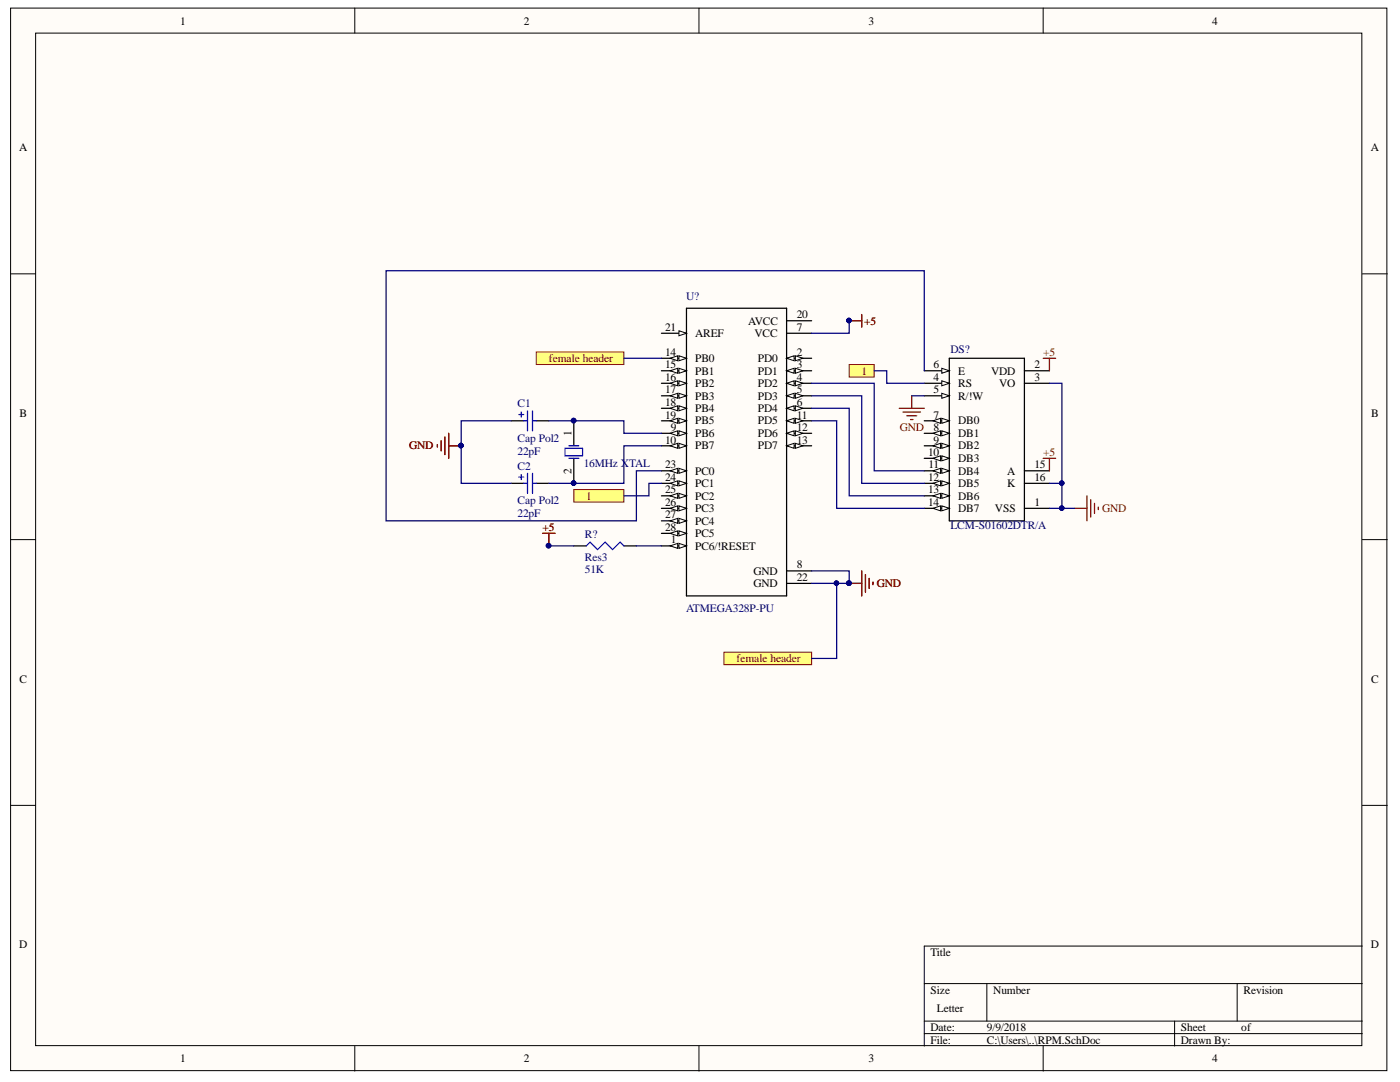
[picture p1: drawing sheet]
<svg xmlns="http://www.w3.org/2000/svg" width="279mm" height="216mm" viewBox="0 0 279 216" stroke-linecap="round" stroke-linejoin="round" font-family="sans-serif">
<g fill="#fffcf8" stroke="#000" stroke-width=".2">
<path d="M2.1 1.6h274.7v212h-274.7z"/>
<path d="M7.1 6.6h264.7v202h-264.7z"/>
</g>
<g fill="none" stroke="#000" stroke-width=".2">
<path d="M70.8 1.6v5M139.5 1.6v5M208.2 1.6v5M2.1 54.6h5M271.9 54.6h5M2.1 107.7h5M271.9 107.7h5M2.1 160.7h5M271.9 160.7h5M184.5 196.3h87.4M196.9 196.3v7.5M246.9 196.3v7.5"/>
<path d="M271.9 188.8h-87.4v19.9M70.8 208.7v5M139.5 208.7v5M184.5 203.8h87.4M184.5 206.2h87.4M208.2 208.7v5M234.4 203.8v4.9"/>
</g>
<path d="M137 61.5h20v57.4h-20zM114.5 84v5M114.5 91.5v4.9M157 89h5M157 116.4h5M157 113.9h5" fill="none" stroke="#000" stroke-width=".25"/>
<g fill="#000080" stroke="#000080" stroke-width=".2">
<circle cx="114.5" cy="83.9" r=".45"/>
<circle cx="114.5" cy="96.4" r=".45"/>
</g>
<path d="M112.8 89.5h3.5v1.5h-3.5zM113.5 91.5h2M113.5 89h2" fill="none" stroke="#00f" stroke-width=".25"/>
<path d="M157 89l1.5-.5v1z" fill="#fffcf8"/>
<path d="M157 89l1.5-.5v1z" fill="none" stroke="#000" stroke-width=".2"/>
<path d="M158.7 88.5l1.5 .5-1.5 .5z" fill="#fffcf8"/>
<path d="M158.7 88.5l1.5 .5-1.5 .5z" fill="none" stroke="#000" stroke-width=".2"/>
<path d="M157 86.5h5" fill="none" stroke="#000" stroke-width=".25"/>
<path d="M157 86.5l1.5-.5v1z" fill="#fffcf8"/>
<path d="M157 86.5l1.5-.5v1z" fill="none" stroke="#000" stroke-width=".2"/>
<path d="M158.7 86l1.5 .5-1.5 .5z" fill="#fffcf8"/>
<path d="M158.7 86l1.5 .5-1.5 .5z" fill="none" stroke="#000" stroke-width=".2"/>
<path d="M157 84h5" fill="none" stroke="#000" stroke-width=".25"/>
<path d="M157 84l1.5-.5v1z" fill="#fffcf8"/>
<path d="M157 84l1.5-.5v1z" fill="none" stroke="#000" stroke-width=".2"/>
<path d="M158.7 83.5l1.5 .5-1.5 .5z" fill="#fffcf8"/>
<path d="M158.7 83.5l1.5 .5-1.5 .5z" fill="none" stroke="#000" stroke-width=".2"/>
<path d="M157 81.5h5" fill="none" stroke="#000" stroke-width=".25"/>
<path d="M157 81.5l1.5-.5v1z" fill="#fffcf8"/>
<path d="M157 81.5l1.5-.5v1z" fill="none" stroke="#000" stroke-width=".2"/>
<path d="M158.7 81l1.5 .5-1.5 .5z" fill="#fffcf8"/>
<path d="M158.7 81l1.5 .5-1.5 .5z" fill="none" stroke="#000" stroke-width=".2"/>
<path d="M157 79h5" fill="none" stroke="#000" stroke-width=".25"/>
<path d="M157 79l1.5-.5v1z" fill="#fffcf8"/>
<path d="M157 79l1.5-.5v1z" fill="none" stroke="#000" stroke-width=".2"/>
<path d="M158.7 78.5l1.5 .5-1.5 .5z" fill="#fffcf8"/>
<path d="M158.7 78.5l1.5 .5-1.5 .5z" fill="none" stroke="#000" stroke-width=".2"/>
<path d="M157 76.5h5" fill="none" stroke="#000" stroke-width=".25"/>
<path d="M157 76.5l1.5-.5v1z" fill="#fffcf8"/>
<path d="M157 76.5l1.5-.5v1z" fill="none" stroke="#000" stroke-width=".2"/>
<path d="M158.7 76l1.5 .5-1.5 .5z" fill="#fffcf8"/>
<path d="M158.7 76l1.5 .5-1.5 .5z" fill="none" stroke="#000" stroke-width=".2"/>
<path d="M157 74h5" fill="none" stroke="#000" stroke-width=".25"/>
<path d="M157 74l1.5-.5v1z" fill="#fffcf8"/>
<path d="M157 74l1.5-.5v1z" fill="none" stroke="#000" stroke-width=".2"/>
<path d="M158.7 73.5l1.5 .5-1.5 .5z" fill="#fffcf8"/>
<path d="M158.7 73.5l1.5 .5-1.5 .5z" fill="none" stroke="#000" stroke-width=".2"/>
<path d="M157 71.5h5" fill="none" stroke="#000" stroke-width=".25"/>
<path d="M157 71.5l1.5-.5v1z" fill="#fffcf8"/>
<path d="M157 71.5l1.5-.5v1z" fill="none" stroke="#000" stroke-width=".2"/>
<path d="M158.7 71l1.5 .5-1.5 .5z" fill="#fffcf8"/>
<path d="M158.7 71l1.5 .5-1.5 .5z" fill="none" stroke="#000" stroke-width=".2"/>
<path d="M157 66.5h5M157 64h5M132 108.9h5" fill="none" stroke="#000" stroke-width=".25"/>
<path d="M135.5 108.4l1.5 .5-1.5 .5z" fill="#fffcf8"/>
<path d="M135.5 108.4l1.5 .5-1.5 .5z" fill="none" stroke="#000" stroke-width=".2"/>
<path d="M133.8 108.9l1.5-.5v1z" fill="#fffcf8"/>
<path d="M133.8 108.9l1.5-.5v1z" fill="none" stroke="#000" stroke-width=".2"/>
<path d="M132 106.4h5" fill="none" stroke="#000" stroke-width=".25"/>
<path d="M135.5 105.9l1.5 .5-1.5 .5z" fill="#fffcf8"/>
<path d="M135.5 105.9l1.5 .5-1.5 .5z" fill="none" stroke="#000" stroke-width=".2"/>
<path d="M133.8 106.4l1.5-.5v1z" fill="#fffcf8"/>
<path d="M133.8 106.4l1.5-.5v1z" fill="none" stroke="#000" stroke-width=".2"/>
<path d="M132 103.9h5" fill="none" stroke="#000" stroke-width=".25"/>
<path d="M135.5 103.4l1.5 .5-1.5 .5z" fill="#fffcf8"/>
<path d="M135.5 103.4l1.5 .5-1.5 .5z" fill="none" stroke="#000" stroke-width=".2"/>
<path d="M133.8 103.9l1.5-.5v1z" fill="#fffcf8"/>
<path d="M133.8 103.9l1.5-.5v1z" fill="none" stroke="#000" stroke-width=".2"/>
<path d="M132 101.4h5" fill="none" stroke="#000" stroke-width=".25"/>
<path d="M135.5 100.9l1.5 .5-1.5 .5z" fill="#fffcf8"/>
<path d="M135.5 100.9l1.5 .5-1.5 .5z" fill="none" stroke="#000" stroke-width=".2"/>
<path d="M133.8 101.4l1.5-.5v1z" fill="#fffcf8"/>
<path d="M133.8 101.4l1.5-.5v1z" fill="none" stroke="#000" stroke-width=".2"/>
<path d="M132 98.9h5" fill="none" stroke="#000" stroke-width=".25"/>
<path d="M135.5 98.4l1.5 .5-1.5 .5z" fill="#fffcf8"/>
<path d="M135.5 98.4l1.5 .5-1.5 .5z" fill="none" stroke="#000" stroke-width=".2"/>
<path d="M133.8 98.9l1.5-.5v1z" fill="#fffcf8"/>
<path d="M133.8 98.9l1.5-.5v1z" fill="none" stroke="#000" stroke-width=".2"/>
<path d="M132 96.4h5" fill="none" stroke="#000" stroke-width=".25"/>
<path d="M135.5 95.9l1.5 .5-1.5 .5z" fill="#fffcf8"/>
<path d="M135.5 95.9l1.5 .5-1.5 .5z" fill="none" stroke="#000" stroke-width=".2"/>
<path d="M133.8 96.4l1.5-.5v1z" fill="#fffcf8"/>
<path d="M133.8 96.4l1.5-.5v1z" fill="none" stroke="#000" stroke-width=".2"/>
<path d="M132 93.9h5" fill="none" stroke="#000" stroke-width=".25"/>
<path d="M135.5 93.4l1.5 .5-1.5 .5z" fill="#fffcf8"/>
<path d="M135.5 93.4l1.5 .5-1.5 .5z" fill="none" stroke="#000" stroke-width=".2"/>
<path d="M133.8 93.9l1.5-.5v1z" fill="#fffcf8"/>
<path d="M133.8 93.9l1.5-.5v1z" fill="none" stroke="#000" stroke-width=".2"/>
<path d="M132 89h5" fill="none" stroke="#000" stroke-width=".25"/>
<path d="M135.5 88.5l1.5 .5-1.5 .5z" fill="#fffcf8"/>
<path d="M135.5 88.5l1.5 .5-1.5 .5z" fill="none" stroke="#000" stroke-width=".2"/>
<path d="M133.8 89l1.5-.5v1z" fill="#fffcf8"/>
<path d="M133.8 89l1.5-.5v1z" fill="none" stroke="#000" stroke-width=".2"/>
<path d="M132 86.5h5" fill="none" stroke="#000" stroke-width=".25"/>
<path d="M135.5 86l1.5 .5-1.5 .5z" fill="#fffcf8"/>
<path d="M135.5 86l1.5 .5-1.5 .5z" fill="none" stroke="#000" stroke-width=".2"/>
<path d="M133.8 86.5l1.5-.5v1z" fill="#fffcf8"/>
<path d="M133.8 86.5l1.5-.5v1z" fill="none" stroke="#000" stroke-width=".2"/>
<path d="M132 84h5" fill="none" stroke="#000" stroke-width=".25"/>
<path d="M135.5 83.5l1.5 .5-1.5 .5z" fill="#fffcf8"/>
<path d="M135.5 83.5l1.5 .5-1.5 .5z" fill="none" stroke="#000" stroke-width=".2"/>
<path d="M133.8 84l1.5-.5v1z" fill="#fffcf8"/>
<path d="M133.8 84l1.5-.5v1z" fill="none" stroke="#000" stroke-width=".2"/>
<path d="M132 81.5h5" fill="none" stroke="#000" stroke-width=".25"/>
<path d="M135.5 81l1.5 .5-1.5 .5z" fill="#fffcf8"/>
<path d="M135.5 81l1.5 .5-1.5 .5z" fill="none" stroke="#000" stroke-width=".2"/>
<path d="M133.8 81.5l1.5-.5v1z" fill="#fffcf8"/>
<path d="M133.8 81.5l1.5-.5v1z" fill="none" stroke="#000" stroke-width=".2"/>
<path d="M132 79h5" fill="none" stroke="#000" stroke-width=".25"/>
<path d="M135.5 78.5l1.5 .5-1.5 .5z" fill="#fffcf8"/>
<path d="M135.5 78.5l1.5 .5-1.5 .5z" fill="none" stroke="#000" stroke-width=".2"/>
<path d="M133.8 79l1.5-.5v1z" fill="#fffcf8"/>
<path d="M133.8 79l1.5-.5v1z" fill="none" stroke="#000" stroke-width=".2"/>
<path d="M132 76.5h5" fill="none" stroke="#000" stroke-width=".25"/>
<path d="M135.5 76l1.5 .5-1.5 .5z" fill="#fffcf8"/>
<path d="M135.5 76l1.5 .5-1.5 .5z" fill="none" stroke="#000" stroke-width=".2"/>
<path d="M133.8 76.5l1.5-.5v1z" fill="#fffcf8"/>
<path d="M133.8 76.5l1.5-.5v1z" fill="none" stroke="#000" stroke-width=".2"/>
<path d="M132 74h5" fill="none" stroke="#000" stroke-width=".25"/>
<path d="M135.5 73.5l1.5 .5-1.5 .5z" fill="#fffcf8"/>
<path d="M135.5 73.5l1.5 .5-1.5 .5z" fill="none" stroke="#000" stroke-width=".2"/>
<path d="M133.8 74l1.5-.5v1z" fill="#fffcf8"/>
<path d="M133.8 74l1.5-.5v1z" fill="none" stroke="#000" stroke-width=".2"/>
<path d="M132 71.5h5" fill="none" stroke="#000" stroke-width=".25"/>
<path d="M135.5 71l1.5 .5-1.5 .5z" fill="#fffcf8"/>
<path d="M135.5 71l1.5 .5-1.5 .5z" fill="none" stroke="#000" stroke-width=".2"/>
<path d="M133.8 71.5l1.5-.5v1z" fill="#fffcf8"/>
<path d="M133.8 71.5l1.5-.5v1z" fill="none" stroke="#000" stroke-width=".2"/>
<path d="M132 66.5h5" fill="none" stroke="#000" stroke-width=".25"/>
<path d="M135.5 66l1.5 .5-1.5 .5z" fill="#fffcf8"/>
<path d="M135.5 66l1.5 .5-1.5 .5z" fill="none" stroke="#000" stroke-width=".2"/>
<g fill="none" stroke="#000" stroke-width=".25">
<path d="M189.5 71.5h14.9v32.4h-14.9zM204.4 76.5h5M204.4 74h5M102 84h2.5M102 96.4h2.5M107 84h2.5M107 96.4h2.5M204.4 96.4h5M204.4 93.9h5M114.5 108.9h2.5M124.5 108.9h2.5M184.5 101.4h5"/>
<path d="M204.4 101.4h5"/>
</g>
<g fill="none" stroke="#00f" stroke-width=".25">
<path d="M103.5 82.7h1M103.5 95.2h1M104 82.2v1M104 94.7v1M104.5 84h.8M104.5 96.4h.8M105.3 82v4M105.3 94.4v4M106.3 84h.7M106.3 82v4M106.3 94.4v4M106.3 96.4h.7"/>
<path d="M117 108.9l.8-.7 1.5 1.5 1.5-1.5 1.5 1.5 1.5-1.5 .7 .7"/>
</g>
<g fill="none" stroke="#800000" stroke-width=".25">
<path d="M169.5 64h2.5M172 62.8v2.5M87.3 88.7v.5M88 88v2M88.8 87.2v3.5M89.5 86.5v5M89.5 89h2.5M108.3 106.4h2.5M109.5 106.4v2.5M169.5 116.4h2.5M172 113.9v5M172.7 114.7v3.5"/>
<path d="M173.5 115.4v2M174.2 116.2v.5"/>
</g>
<g fill="#000080" stroke="#000080" stroke-width=".2">
<circle cx="92" cy="88.9" r=".45"/>
<circle cx="169.4" cy="116.4" r=".45"/>
<circle cx="169.4" cy="64" r=".45"/>
<circle cx="109.5" cy="108.9" r=".45"/>
</g>
<path d="M188 100.9l1.5 .5-1.5 .5z" fill="#fffcf8"/>
<path d="M188 100.9l1.5 .5-1.5 .5z" fill="none" stroke="#000" stroke-width=".2"/>
<path d="M186.2 101.4l1.5-.5v1z" fill="#fffcf8"/>
<path d="M186.2 101.4l1.5-.5v1z" fill="none" stroke="#000" stroke-width=".2"/>
<path d="M184.5 98.9h5" fill="none" stroke="#000" stroke-width=".25"/>
<path d="M188 98.4l1.5 .5-1.5 .5z" fill="#fffcf8"/>
<path d="M188 98.4l1.5 .5-1.5 .5z" fill="none" stroke="#000" stroke-width=".2"/>
<path d="M186.2 98.9l1.5-.5v1z" fill="#fffcf8"/>
<path d="M186.2 98.9l1.5-.5v1z" fill="none" stroke="#000" stroke-width=".2"/>
<path d="M184.5 96.4h5" fill="none" stroke="#000" stroke-width=".25"/>
<path d="M188 95.9l1.5 .5-1.5 .5z" fill="#fffcf8"/>
<path d="M188 95.9l1.5 .5-1.5 .5z" fill="none" stroke="#000" stroke-width=".2"/>
<path d="M186.2 96.4l1.5-.5v1z" fill="#fffcf8"/>
<path d="M186.2 96.4l1.5-.5v1z" fill="none" stroke="#000" stroke-width=".2"/>
<path d="M184.5 93.9h5" fill="none" stroke="#000" stroke-width=".25"/>
<path d="M188 93.4l1.5 .5-1.5 .5z" fill="#fffcf8"/>
<path d="M188 93.4l1.5 .5-1.5 .5z" fill="none" stroke="#000" stroke-width=".2"/>
<path d="M186.2 93.9l1.5-.5v1z" fill="#fffcf8"/>
<path d="M186.2 93.9l1.5-.5v1z" fill="none" stroke="#000" stroke-width=".2"/>
<path d="M184.5 91.5h5" fill="none" stroke="#000" stroke-width=".25"/>
<path d="M188 91l1.5 .5-1.5 .5z" fill="#fffcf8"/>
<path d="M188 91l1.5 .5-1.5 .5z" fill="none" stroke="#000" stroke-width=".2"/>
<path d="M186.2 91.5l1.5-.5v1z" fill="#fffcf8"/>
<path d="M186.2 91.5l1.5-.5v1z" fill="none" stroke="#000" stroke-width=".2"/>
<path d="M184.5 89h5" fill="none" stroke="#000" stroke-width=".25"/>
<path d="M188 88.5l1.5 .5-1.5 .5z" fill="#fffcf8"/>
<path d="M188 88.5l1.5 .5-1.5 .5z" fill="none" stroke="#000" stroke-width=".2"/>
<path d="M186.2 89l1.5-.5v1z" fill="#fffcf8"/>
<path d="M186.2 89l1.5-.5v1z" fill="none" stroke="#000" stroke-width=".2"/>
<path d="M184.5 86.5h5" fill="none" stroke="#000" stroke-width=".25"/>
<path d="M188 86l1.5 .5-1.5 .5z" fill="#fffcf8"/>
<path d="M188 86l1.5 .5-1.5 .5z" fill="none" stroke="#000" stroke-width=".2"/>
<path d="M186.2 86.5l1.5-.5v1z" fill="#fffcf8"/>
<path d="M186.2 86.5l1.5-.5v1z" fill="none" stroke="#000" stroke-width=".2"/>
<path d="M184.5 84h5" fill="none" stroke="#000" stroke-width=".25"/>
<path d="M188 83.5l1.5 .5-1.5 .5z" fill="#fffcf8"/>
<path d="M188 83.5l1.5 .5-1.5 .5z" fill="none" stroke="#000" stroke-width=".2"/>
<path d="M186.2 84l1.5-.5v1z" fill="#fffcf8"/>
<path d="M186.2 84l1.5-.5v1z" fill="none" stroke="#000" stroke-width=".2"/>
<path d="M184.5 79h5" fill="none" stroke="#000" stroke-width=".25"/>
<path d="M188 78.5l1.5 .5-1.5 .5z" fill="#fffcf8"/>
<path d="M188 78.5l1.5 .5-1.5 .5z" fill="none" stroke="#000" stroke-width=".2"/>
<path d="M184.5 76.5h5" fill="none" stroke="#000" stroke-width=".25"/>
<path d="M188 76l1.5 .5-1.5 .5z" fill="#fffcf8"/>
<path d="M188 76l1.5 .5-1.5 .5z" fill="none" stroke="#000" stroke-width=".2"/>
<path d="M184.5 74h5" fill="none" stroke="#000" stroke-width=".25"/>
<path d="M188 73.5l1.5 .5-1.5 .5z" fill="#fffcf8"/>
<path d="M188 73.5l1.5 .5-1.5 .5z" fill="none" stroke="#000" stroke-width=".2"/>
<g fill="none" stroke="#800000" stroke-width=".25">
<path d="M182 79v2.5M208.2 71.5h2.5M209.4 71.5v2.5M179.5 81.5h5M180.2 82.2h3.5M181 83h2M181.7 83.7h.5M208.2 91.5h2.5M209.4 91.5v2.4M216.9 98.9v5M217.7 99.7v3.5M214.4 101.4h2.5"/>
<path d="M218.4 100.4v2M219.2 101.2v.5"/>
</g>
<g fill="#ffff80" stroke="#800000" stroke-width=".2">
<path d="M169.5 72.7h5v2.5h-5z" fill-rule="evenodd"/>
<path d="M114.5 97.7h10v2.5h-10z" fill-rule="evenodd"/>
<path d="M107 70.2h17.5v2.5h-17.5z" fill-rule="evenodd"/>
<path d="M144.5 130.1h17.5v2.5h-17.5z" fill-rule="evenodd"/>
</g>
<g fill="none" stroke="#000080" stroke-width=".25">
<path d="M124.5 71.5h7.5M162 79h10v17.4h12.5M162 76.5h12.5v17.4h10M169.5 64v2.5h-7.5M174.5 74h2.5v2.5h7.5M182 79h2.5M184.5 74v-20h-107.5v49.9h50v-10h5M209.4 76.5h2.5v19.9M102 84h-10v12.4h10M109.5 84h15v2.5h7.5M132 89h-7.5v7.4h-15M132 96.4h-2.5v2.5h-5"/>
<path d="M162 84h5v17.4h17.5M162 81.5h7.5v17.4h15M209.4 96.4h2.5v5M109.5 108.9h5M127 108.9h5M162 113.9h7.5v2.5h-7.5M167 116.4v15h-5M209.4 101.4h5"/>
</g>
<g fill="#000080" stroke="#000080" stroke-width=".2">
<circle cx="114.5" cy="96.4" r=".45"/>
<circle cx="114.5" cy="83.9" r=".45"/>
<circle cx="92" cy="88.9" r=".45"/>
<circle cx="166.9" cy="116.4" r=".45"/>
<circle cx="169.4" cy="116.4" r=".45"/>
<circle cx="169.4" cy="64" r=".45"/>
<circle cx="109.5" cy="108.9" r=".45"/>
<circle cx="211.9" cy="101.4" r=".45"/>
<circle cx="211.9" cy="96.4" r=".45"/>
</g>
<g font-size="2.3">
<text x="35.9" y="4.9">1</text>
<text x="104.6" y="4.9">2</text>
<text x="173.3" y="4.9">3</text>
<text x="241.9" y="4.9">4</text>
<text x="3.8" y="30.1">A</text>
<text x="273.6" y="30.1">A</text>
<text x="149.3" y="64.8">AVCC</text>
<text x="159" y="63.5">20</text>
<text x="132.7" y="71">14</text>
<text x="132.7" y="66">21</text>
<text x="138.7" y="67.2">AREF</text>
<text x="150.6" y="67.2">VCC</text>
<text x="159" y="71">2</text>
<text x="159" y="66">7</text>
<text x="132.7" y="76">16</text>
<text x="132.7" y="73.5">15</text>
<text x="138.7" y="77.3">PB2</text>
<text x="138.7" y="74.7">PB1</text>
<text x="138.7" y="72.3">PB0</text>
<text x="151.2" y="77.3">PD2</text>
<text x="151.2" y="74.7">PD1</text>
<text x="151.2" y="72.3">PD0</text>
<text x="159" y="76">4</text>
<text x="159" y="73.5">3</text>
<text x="186.3" y="76">4</text>
<text x="186.3" y="73.5">6</text>
<text x="191.2" y="77.3">RS</text>
<text x="191.2" y="74.7">E</text>
<text x="197.8" y="74.7">VDD</text>
<text x="199.4" y="77.3">VO</text>
<text x="206.4" y="76">3</text>
<text x="206.4" y="73.5">2</text>
<text x="3.9" y="83.2">B</text>
<text x="132.7" y="83.5">19</text>
<text x="132.7" y="81">18</text>
<text x="132.7" y="78.5">17</text>
<text x="138.7" y="82.3">PB4</text>
<text x="138.7" y="79.7">PB3</text>
<text x="151.2" y="82.3">PD4</text>
<text x="151.2" y="79.7">PD3</text>
<text x="159" y="83.5">11</text>
<text x="159" y="81">6</text>
<text x="159" y="78.5">5</text>
<text x="186.3" y="83.5">7</text>
<text x="186.3" y="78.5">5</text>
<text x="191.2" y="79.7">R/!W</text>
<text x="273.6" y="83.2">B</text>
<text x="114" y="87" transform="rotate(-90 114 87)">1</text>
<text x="132.7" y="88.5">10</text>
<text x="133.9" y="86">9</text>
<text x="138.7" y="89.7">PB7</text>
<text x="138.7" y="87.2">PB6</text>
<text x="138.7" y="84.7">PB5</text>
<text x="151.2" y="89.7">PD7</text>
<text x="151.2" y="87.2">PD6</text>
<text x="151.2" y="84.7">PD5</text>
<text x="159" y="88.5">13</text>
<text x="159" y="86">12</text>
<text x="186.3" y="88.5">9</text>
<text x="186.3" y="86">8</text>
<text x="191.2" y="89.7">DB2</text>
<text x="191.2" y="87.2">DB1</text>
<text x="191.2" y="84.7">DB0</text>
<text x="114" y="94.6" transform="rotate(-90 114 94.6)">2</text>
<text x="132.7" y="95.9">24</text>
<text x="132.7" y="93.5">23</text>
<text x="138.7" y="94.7">PC0</text>
<text x="185.2" y="95.9">12</text>
<text x="185.2" y="90.9">10</text>
<text x="185.3" y="93.5">11</text>
<text x="191.2" y="94.7">DB4</text>
<text x="191.2" y="92.2">DB3</text>
<text x="201" y="94.7">A</text>
<text x="206.4" y="95.9">16</text>
<text x="206.4" y="93.5">15</text>
<text x="132.7" y="100.9">26</text>
<text x="132.7" y="98.5">25</text>
<text x="138.7" y="99.7">PC2</text>
<text x="138.7" y="97.2">PC1</text>
<text x="185.2" y="100.9">14</text>
<text x="185.2" y="98.5">13</text>
<text x="191.2" y="99.7">DB6</text>
<text x="191.2" y="97.2">DB5</text>
<text x="201" y="97.2">K</text>
<text x="206.4" y="100.9">1</text>
<text x="132.7" y="106">28</text>
<text x="132.7" y="103.4">27</text>
<text x="138.7" y="107.2">PC5</text>
<text x="138.7" y="104.7">PC4</text>
<text x="138.7" y="102.2">PC3</text>
<text x="191.2" y="102.2">DB7</text>
<text x="198.6" y="102.2">VSS</text>
<text x="133.9" y="108.4">1</text>
<text x="138.7" y="109.7">PC6/!RESET</text>
<text x="159" y="113.4">8</text>
<text x="150.4" y="117.1">GND</text>
<text x="150.4" y="114.7">GND</text>
<text x="159" y="115.9">22</text>
<text x="3.9" y="136.2">C</text>
<text x="273.6" y="136.2">C</text>
<text x="3.8" y="189.2">D</text>
<text x="185.7" y="190.8">Title</text>
<text x="273.6" y="189.2">D</text>
<text x="185.7" y="198.3">Size</text>
<text x="187" y="202">Letter</text>
<text x="198.2" y="198.3">Number</text>
<text x="248.2" y="198.3">Revision</text>
<text x="185.7" y="205.8">Date:</text>
<text x="185.7" y="208.2">File:</text>
<text x="197" y="205.8">9/9/2018</text>
<text x="197" y="208.2">C:\Users\..\RPM.SchDoc</text>
<text x="235.7" y="205.8">Sheet</text>
<text x="235.7" y="208.2">Drawn By:</text>
<text x="247.7" y="205.8">of</text>
<text x="35.9" y="212">1</text>
<text x="104.6" y="212">2</text>
<text x="173.3" y="212">3</text>
<text x="241.9" y="212">4</text>
</g>
<g font-size="2.3" fill="#000080">
<text x="136.9" y="60">U?</text>
<text x="189.7" y="70.4">DS?</text>
<text x="103.3" y="81.2">C1</text>
<text x="103.3" y="88.2">Cap Pol2</text>
<text x="103.3" y="90.7">22pF</text>
<text x="103.3" y="93.7">C2</text>
<text x="116.5" y="93.2">16MHz XTAL</text>
<text x="103.3" y="100.7">Cap Pol2</text>
<text x="103.3" y="103.2">22pF</text>
<text x="116.7" y="107.4">R?</text>
<text x="189.7" y="105.5">LCM-S01602DTR/A</text>
<text x="116.7" y="111.9">Res3</text>
<text x="116.7" y="114.4">51K</text>
<text x="136.9" y="122">ATMEGA328P-PU</text>
</g>
<g font-size="2.3" fill="#800000">
<text x="172.5" y="64.8">+5</text>
<text x="208.2" y="71">+5</text>
<text x="109.6" y="72.3">female header</text>
<text x="171.9" y="74.7">1</text>
<text x="81.7" y="89.7">GND</text>
<text x="179.6" y="86">GND</text>
<text x="208.2" y="90.9">+5</text>
<text x="117" y="99.7">1</text>
<text x="108.3" y="106">+5</text>
<text x="220" y="102.2">GND</text>
<text x="175" y="117.1">GND</text>
<text x="147" y="132.2">female header</text>
</g>
</svg>
